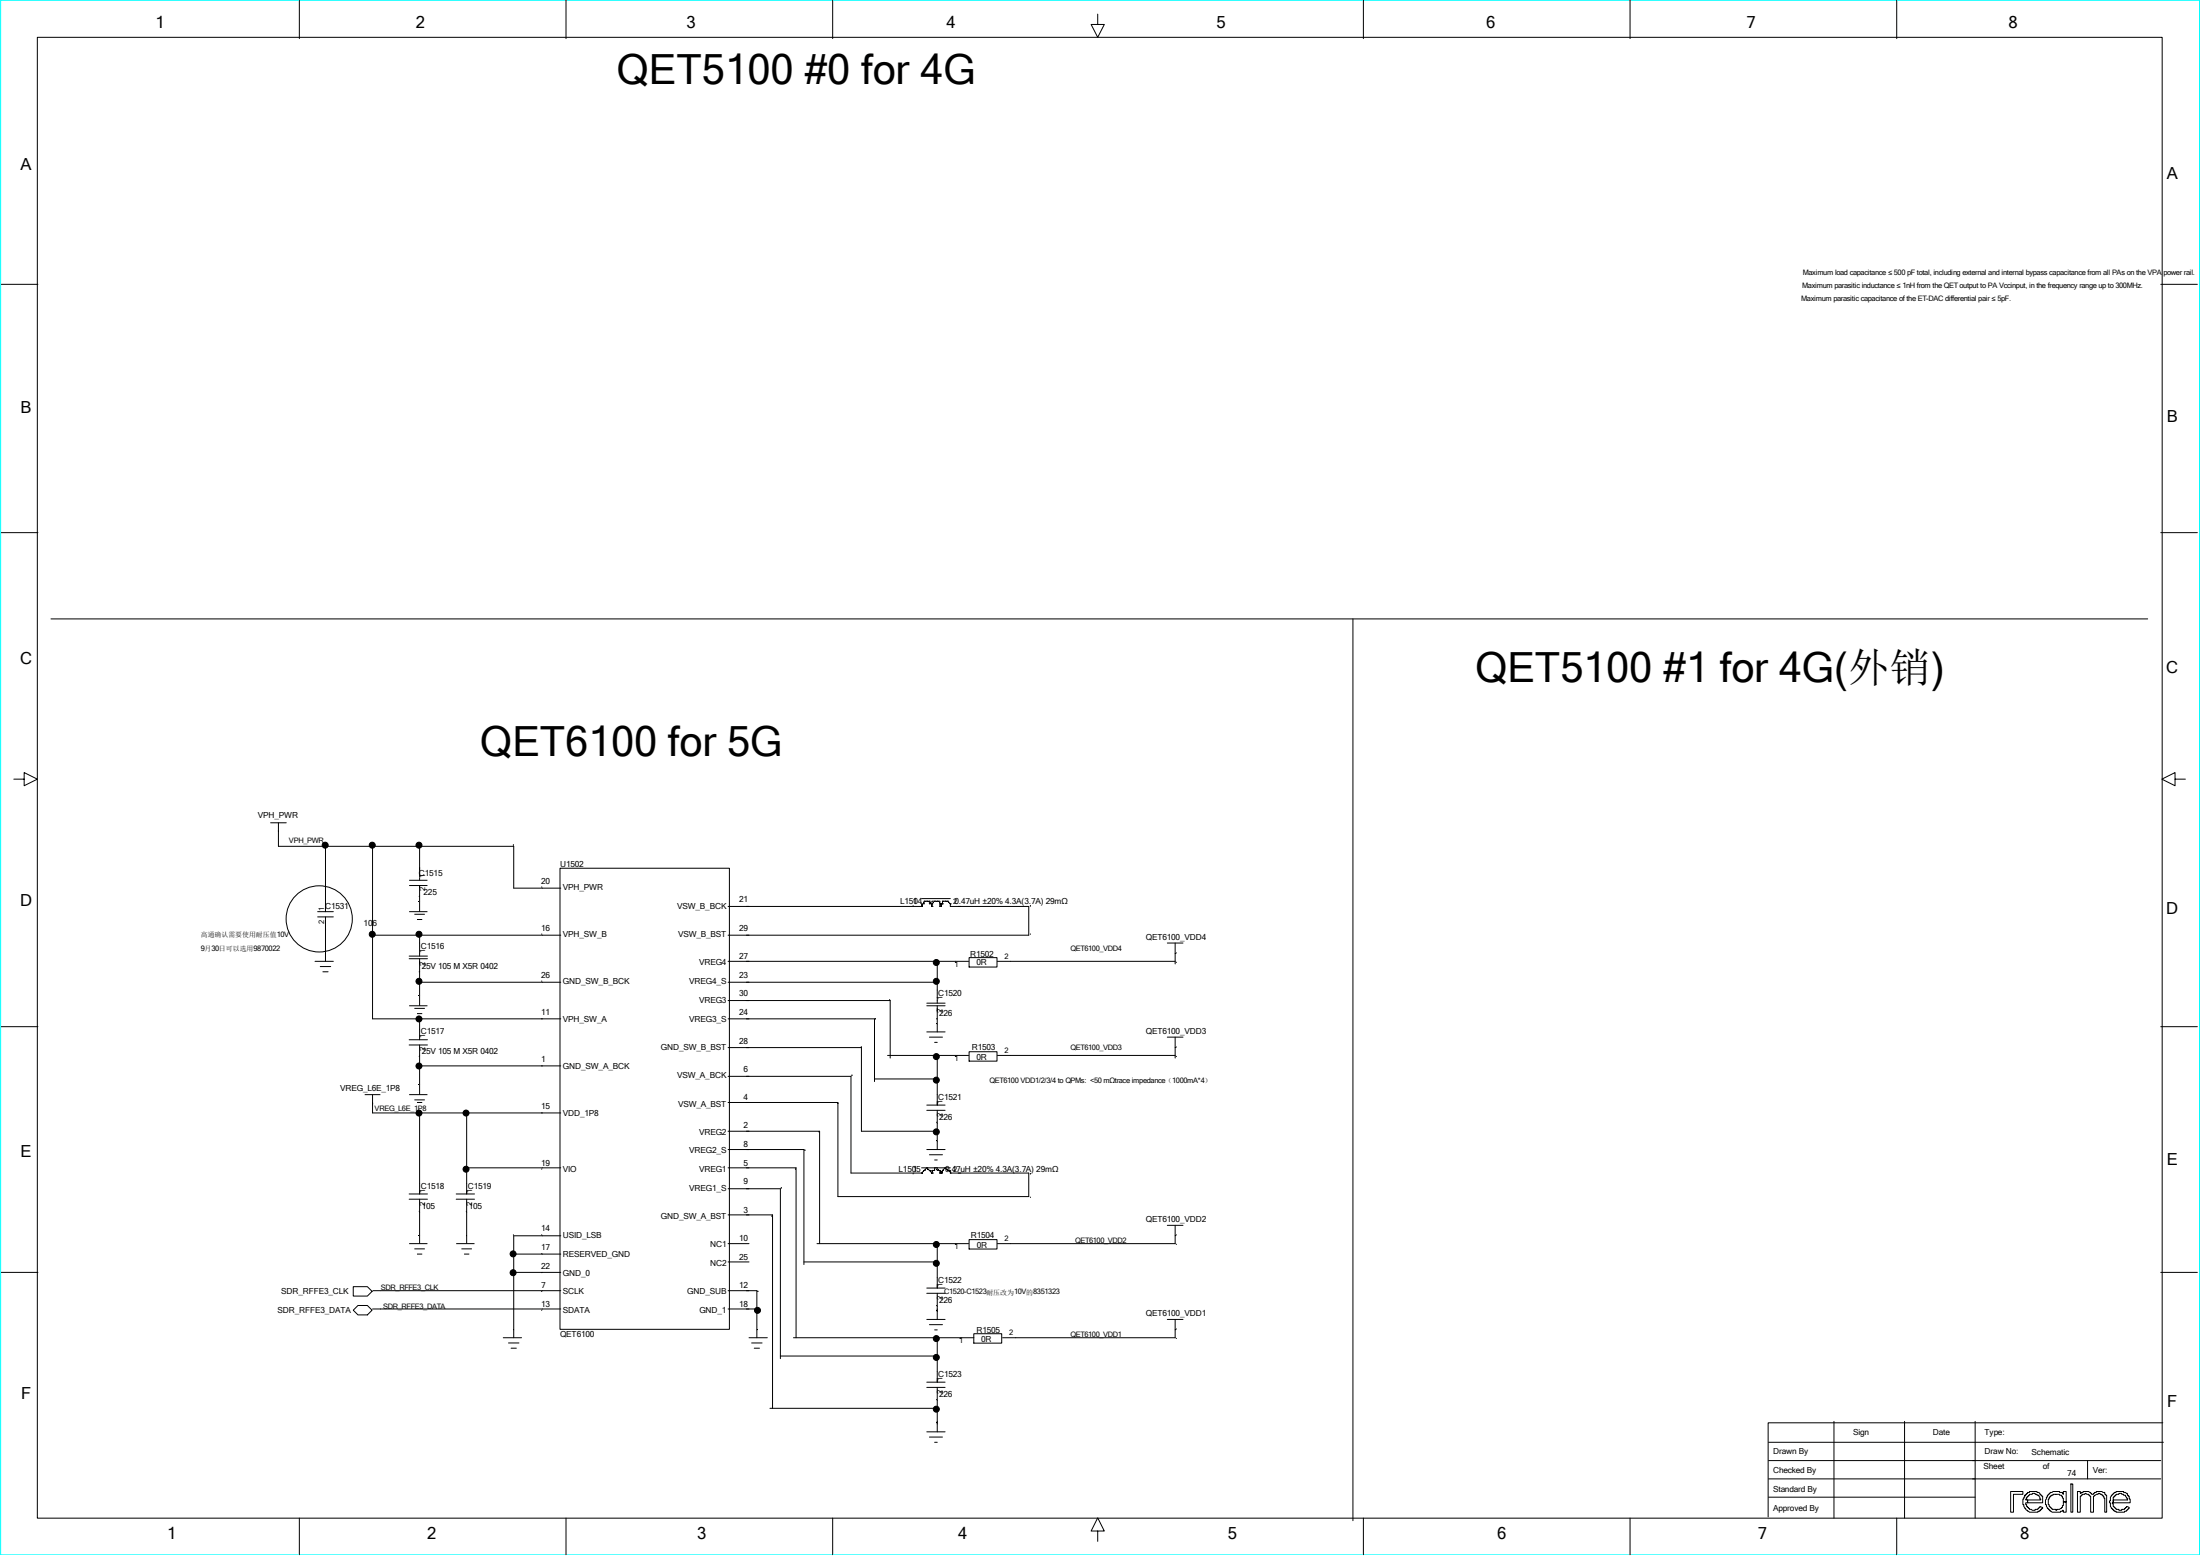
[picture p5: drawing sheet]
<svg xmlns="http://www.w3.org/2000/svg" width="297mm" height="210mm" viewBox="0 0 297 210" stroke-linecap="round" stroke-linejoin="round" font-family="sans-serif">
<path d="M.1 0h296.7v209.8h-296.7z" fill="none" stroke="#0ff" stroke-width=".13"/>
<g fill="none" stroke="#000" stroke-width=".13">
<path d="M40.4 0v5.2M76.4 0v5.2M112.4 0v5.2M184 0v5.2M220 0v5.2M255.9 0v5.2M5 5h286.8v199.9h-286.8zM148.1 1.9v1.4h.9l-.9 1.7-.9-1.7h.9M.2 38.4h4.9M291.6 38.4h4.9M.2 71.9h4.9M291.6 71.9h4.9"/>
<path d="M6.9 83.5h282.9M182.6 83.5v121.7M1.9 105.2h1.4v-.9l1.7 .9-1.7 .8v-.8M36.5 111h2.1M37.6 111v3.2h31.7v5.7h6.4M43.9 114.2v8.8M50.3 114.2v23.3h25.4M55.2 119.5h2.5M55.2 118.8h2.5M56.6 114.2v4.6M56.6 119.5v3.5M75.6 117.2h22.8v62.2h-22.8z"/>
<path d="M293.5 105.2v-.9l-1.8 .9 1.8 .8v-.8h1.4M.2 138.6h4.9M42.5 129.7h2.5M42.9 123h2.1M42.9 123.7h2.1M43.2 130.4h1.4M43.6 131.2h.7M43.9 123.7v6M50.3 126.2h25.4M55.2 123h2.5M55.2 135.7h2.5M55.2 129.4h2.5"/>
<path d="M55.2 129h2.5M55.9 123.4h1.4M55.9 136.1h1.4M56.3 124.1h.7M56.3 136.8h.7M56.6 126.2v2.8M56.6 129.4v6.3M56.6 137.5v2.8M56.6 132.6h19.1M98.2 122.3h26.2M98.2 129.7h32.5M98.2 132.6h28.3"/>
<path d="M98.2 135h21.9v7.8M98.2 137.5h19.8v8.5M124.4 122.3h.1M124.4 121.3h3.8M124.7 121.6h.1M124.7 121.6h.7M124.7 121.6v.4h-.3v.3M125.1 121.6h.1M125.1 135.7h2.4M125.1 139.3h2.4M125.1 135.4h2.4M125.4 121.6h.1"/>
<path d="M125.4 140h1.8M125.4 121.6v.4h.4M125.8 122h.1M125.8 122.3h.1M125.8 122.3v-.7h1v.7M126.1 121.6h.1M126.5 121.6h.1M126.5 129.7v5.7M126.5 135.7v3.6M126.8 122.3h.1M126.8 122h.1M127.2 121.6h.1"/>
<path d="M127.2 122h.1M127.2 121.6h.7M127.2 121.6v.4M127.2 122l-.4 .3M127.5 121.6h.1M127.9 121.6h.1M127.9 121.6l.3 .4M128.2 122h.1M128.2 122v.3h10.6v3.9h-40.6M130.8 129.2h3.7v1.3h-3.7zM134.6 129.7h24M157.5 140h2.1"/>
<path d="M157.5 127.3h2.1M158.6 127.3v2.8M158.6 140v2.8M291.6 138.6h4.9M49.2 147.7h2.1M50.3 147.7v2.5h25.4M55.2 147.7h2.5M55.2 141h2.5M55.2 140.3h2.5M55.9 148.4h1.4M56.3 148.8h.7M56.6 141v6.7"/>
<path d="M56.6 150.2v10.9M56.6 143.9h19.1M63 150.2v10.9M63 157.6h12.7M98.2 148.8h14.9v12.7h25.7v-3.2h-10.6M98.2 155.1h10.3v15.6M98.2 145.3h16.6v13h9.6M98.2 157.6h9.2v22.9M98.2 141.4h18v11.3h10.3M98.2 152.7h12.4v15.1M118 145.6h8.5M119.8 142.4h10.9"/>
<path d="M124.4 158.3h.1M124.4 157.6h3.8M124.7 158h.1M125.1 157.6h.1M125.1 155.1h2.4M125.1 149.9h2.4M125.1 149.1h2.4M125.1 157.6l.7 .7M125.1 157.6l-.7 .7M125.4 158h.1M125.4 155.8h1.8M125.8 158h.1"/>
<path d="M125.8 158.3h.1M125.8 158v.3M126.1 156.6h.4M126.1 140.7h.4M126.1 157.6v.4h-.3M126.5 142.4v6.7M126.5 149.9v5.2M126.5 157.6v.4h.3M126.8 158.3h.1M126.8 158h.1M126.8 158v.3M127.2 158h.1"/>
<path d="M127.2 158v.3h-.4M127.5 157.6h.1M127.5 157.6l.4 .4M127.5 157.6l-.3 .4M127.9 158h.1M127.9 158h.3v.3M128.2 158.3h.1M130.8 141.9h3.7v1.3h-3.7zM134.6 142.4h24M.2 171.7h4.9M47.7 173.7h1.9l.6 .6-.6 .6h-1.9zM47.7 176.8l.6-.6h1.3l.6 .6-.6 .7h-1.3z"/>
<path d="M50.3 174.2h25.4M50.3 176.7h25.4M55.2 167.8h2.5M55.2 161.8h2.5M55.2 161.1h2.5M55.9 168.5h1.4M56.3 169.3h.7M56.6 161.8v6M61.6 167.8h2.4M61.6 161.8h2.4M61.6 161.1h2.4M62.3 168.5h1.4"/>
<path d="M62.6 169.3h.7M63 161.8v6M69.3 169.3h6.4M69.3 171.7h6.4M75.7 166.8h-6.4v13.7M98.2 167.8h2.9M98.2 174.2h3.9v6.3M98.2 176.7h3.9M98.2 160.4h7.1v23M98.2 164h6v26.1M98.2 170.3h2.9M108.5 170.3h18"/>
<path d="M110.2 167.8h20.5M125.1 178.1h2.4M125.1 174.5h2.4M125.1 173.8h2.4M125.4 178.8h1.8M126.1 179.5h.4M126.5 167.8v6M126.5 174.5v3.6M130.8 167.3h3.7v1.3h-3.7zM157.5 178.1h2.1M157.5 165.4h2.1M158.6 165.4v2.4h-24"/>
<path d="M158.6 178.1v2.4h-23.3M291.6 171.7h4.9M67.9 180.5h2.5M68.6 181.2h1.4M69 182h.7M101.1 180.5h2.4M101.4 181.2h1.4M101.8 182h.7M103.9 190.1h22.6M105.3 183h21.2M107.1 180.5h24.3M125.1 193.2h2.4"/>
<path d="M125.1 187.2h2.4M125.1 186.5h2.4M125.4 193.9h1.8M126.1 194.7h.4M126.5 180.5v6M126.5 187.2v6M131.4 180h3.8v1.3h-3.8zM238.7 194.7h53.2M238.7 199.6h52.9M238.7 197.1h52.9M247.5 191.8v13.1M257 191.8v13.1"/>
<path d="M266.5 191.8v13.1M281.7 197.1v2.5M291.8 192h-53.2v12.7M40.4 204.9v4.9M76.4 204.9v4.9M112.4 204.9v4.9M148.1 206.6h.9l-.9-1.7-.9 1.7h.9v1.4M184 204.9v4.9M220 204.9v4.9M238.7 202.1h27.8M255.9 204.9v4.9M271.3 201.3h1.7v.4h-1.3v2.4h-.4z"/>
<path d="M273.2 201.8h.1v-.1l.3-.2v-.1h.3v-.1h1v.1h.2l.2 .3h.1v.1l.2 .1v.9h-2v-.4h1.8v-.1h-.1l-.2-.5h-.2v-.1h-.3v-.2h-.4v.2h-.3v.1h-.2v.1l-.2 .2v.2h-.2v.1h.3v.4h-.3v.3h.2v.2l.2 .2v.1h.2v.1h.2l.1 .1 .8-.1 .1-.2h.2v-.2l.3 .2v.1l-.2 .1-.1 .3h-.3v.1h-1.1l-.3-.1v-.2h-.1l-.2-.2h-.1l-.1-.5h-.1v-.8h.1zM276.4 201.7h.1l.1-.3h.3l.1-.1h.9v.1h.4l.1 .3v-.4h.4v1.4h-.4v-.5h-.1v-.3h-.1v-.1h-.3v-.1h-.9v.1h-.2v.1l-.3 .2v.2h-.1v.8h.1v.2h.1v.2h.2l.1 .2h.5v.1h.1v-.1h.4l.3-.1v-.1h.1v-.3h.1v-.5h.4v1.4h-.4v-.3h-.1v.2h-.3v.1h-1.1l-.3-.1-.1-.3h-.1v-.1h-.1l-.2-.3v-.2h-.1v-.7zM279.4 200.3h.3v3.8h-.3zM280.3 201.3h.4v.2h.1v-.1h.3v-.1h.8l.2 .1 .1 .3h.3l.1-.3h.3v-.1h.7l.2 .1h.2v.3l.3 .1v2.3h-.3v-1.9h-.1v-.3h-.1l-.2-.2h-.2v-.2h-.3v.2h-.2l-.3 .1v.1h-.1v2.2h-.4v-2.2h-.1l-.1-.2h-.3l-.1-.2h-.2v.2h-.3l-.2 .2h-.1v2.2h-.4zM284.9 201.8h.1v-.1l.3-.2v-.1h.2v-.1h1.1v.1l.5 .1v.3l.2 .1v.4h.1v.5h-2.2v-.4h1.9v-.2h-.2l-.1-.4-.5-.1v-.2h-.4v.2h-.4v.1h-.1v.1l-.2 .2v.7h-.2v.1h.2v.4l.2 .2v.1h.1v.1h.4v.1l.8-.1 .1-.2h.1v-.2l.4 .2v.1l-.2 .1-.2 .3h-.2v.1h-1.2v-.1h-.2v-.2h-.1l-.2-.2h-.1l-.1-.3v-.5h-.2z"/>
<circle cx="43.9" cy="114.1" r=".4"/>
<circle cx="50.2" cy="114.1" r=".4"/>
<circle cx="56.5" cy="114.1" r=".4"/>
<circle cx="43.1" cy="124" r="4.5"/>
<circle cx="50.2" cy="126.1" r=".4"/>
<circle cx="56.5" cy="126.1" r=".4"/>
<circle cx="56.5" cy="132.4" r=".4"/>
<circle cx="56.5" cy="137.5" r=".4"/>
<circle cx="126.3" cy="132.4" r=".4"/>
<circle cx="126.3" cy="129.9" r=".4"/>
<circle cx="56.5" cy="143.9" r=".4"/>
<circle cx="56.5" cy="150.2" r=".4"/>
<circle cx="62.9" cy="157.8" r=".4"/>
<circle cx="62.9" cy="150.2" r=".4"/>
<circle cx="126.3" cy="145.8" r=".4"/>
<circle cx="126.3" cy="142.6" r=".4"/>
<circle cx="126.3" cy="152.8" r=".4"/>
<circle cx="69.2" cy="169.2" r=".4"/>
<circle cx="69.2" cy="171.8" r=".4"/>
<circle cx="102.2" cy="176.8" r=".4"/>
<circle cx="126.3" cy="168" r=".4"/>
<circle cx="126.3" cy="170.5" r=".4"/>
<circle cx="126.3" cy="190.2" r=".4"/>
<circle cx="126.3" cy="183.2" r=".4"/>
<circle cx="126.3" cy="180.7" r=".4"/>
</g>
<g fill="#000">
<circle cx="43.9" cy="114.1" r=".41"/>
<circle cx="50.2" cy="114.1" r=".41"/>
<circle cx="56.5" cy="114.1" r=".41"/>
<circle cx="50.2" cy="126.1" r=".41"/>
<circle cx="56.5" cy="137.5" r=".41"/>
<circle cx="56.5" cy="132.4" r=".41"/>
<circle cx="56.5" cy="126.1" r=".41"/>
<circle cx="126.3" cy="129.9" r=".41"/>
<circle cx="126.3" cy="132.4" r=".41"/>
<circle cx="56.5" cy="143.9" r=".41"/>
<circle cx="56.5" cy="150.2" r=".41"/>
<circle cx="62.9" cy="150.2" r=".41"/>
<circle cx="62.9" cy="157.8" r=".41"/>
<circle cx="126.3" cy="152.8" r=".41"/>
<circle cx="126.3" cy="142.6" r=".41"/>
<circle cx="126.3" cy="145.8" r=".41"/>
<circle cx="69.2" cy="169.2" r=".41"/>
<circle cx="69.2" cy="171.8" r=".41"/>
<circle cx="102.2" cy="176.8" r=".41"/>
<circle cx="126.3" cy="170.5" r=".41"/>
<circle cx="126.3" cy="168" r=".41"/>
<circle cx="126.3" cy="183.2" r=".41"/>
<circle cx="126.3" cy="180.7" r=".41"/>
<circle cx="126.3" cy="190.2" r=".41"/>
</g>
<g font-size="5.6">
<text x="83.2" y="11.3">QET5100 #0 for 4G</text>
<text x="199" y="92">QET5100 #1 for 4G(外销)</text>
<text x="64.8" y="102.1">QET6100 for 5G</text>
</g>
<g font-size="2.2">
<text x="21" y="3.8">1</text>
<text x="56.1" y="3.8">2</text>
<text x="92.6" y="3.8">3</text>
<text x="127.7" y="3.8">4</text>
<text x="164.2" y="3.8">5</text>
<text x="200.6" y="3.8">6</text>
<text x="235.7" y="3.8">7</text>
<text x="271" y="3.8">8</text>
<text x="2.8" y="23">A</text>
<text x="292.4" y="24.1">A</text>
<text x="2.8" y="55.8">B</text>
<text x="292.4" y="56.9">B</text>
<text x="2.7" y="89.7">C</text>
<text x="292.3" y="90.8">C</text>
<text x="2.7" y="122.3">D</text>
<text x="292.3" y="123.4">D</text>
<text x="2.8" y="156.1">E</text>
<text x="292.4" y="157.3">E</text>
<text x="2.8" y="188.8">F</text>
<text x="292.4" y="189.9">F</text>
<text x="22.6" y="207.8">1</text>
<text x="57.7" y="207.8">2</text>
<text x="94.1" y="207.8">3</text>
<text x="129.3" y="207.8">4</text>
<text x="165.7" y="207.8">5</text>
<text x="202" y="207.8">6</text>
<text x="237.2" y="207.8">7</text>
<text x="272.6" y="207.8">8</text>
</g>
<g font-size="1.1">
<text x="34.8" y="110.4">VPH_PWR</text>
<text x="56.5" y="118.2">C1515</text>
<text x="73" y="119.2">20</text>
<text x="75.6" y="117">U1502</text>
<text x="43.9" y="122.7">C1531</text>
<text x="49.1" y="125">106</text>
<text x="57.2" y="120.8">225</text>
<text x="73" y="125.6">16</text>
<text x="76" y="120.1">VPH_PWR</text>
<text x="91.4" y="122.7">VSW_B_BCK</text>
<text x="99.7" y="125.6">29</text>
<text x="99.7" y="121.8">21</text>
<text x="121.5" y="122">L1504</text>
<text x="123.2" y="122">1</text>
<text x="56.8" y="128.1">C1516</text>
<text x="56.9" y="130.8">25V 105 M X5R 0402</text>
<text x="73" y="131.9">26</text>
<text x="76" y="126.5">VPH_SW_B</text>
<text x="91.5" y="126.5">VSW_B_BST</text>
<text x="94.3" y="130.3">VREG4</text>
<text x="99.7" y="131.9">23</text>
<text x="99.7" y="129.4">27</text>
<text x="130.9" y="129.2">R1502</text>
<text x="131.8" y="130.3">0R</text>
<text x="154.6" y="126.9">QET6100_VDD4</text>
<text x="73" y="137">11</text>
<text x="76" y="137.9">VPH_SW_A</text>
<text x="76" y="132.8">GND_SW_B_BCK</text>
<text x="93" y="132.8">VREG4_S</text>
<text x="93" y="137.9">VREG3_S</text>
<text x="94.3" y="135.4">VREG3</text>
<text x="99.7" y="137">24</text>
<text x="99.7" y="134.5">30</text>
<text x="126.6" y="134.5">C1520</text>
<text x="126.7" y="137.2">226</text>
<text x="56.8" y="139.6">C1517</text>
<text x="56.9" y="142.2">25V 105 M X5R 0402</text>
<text x="73" y="143.4">1</text>
<text x="89.2" y="141.7">GND_SW_B_BST</text>
<text x="99.7" y="140.8">28</text>
<text x="131.1" y="141.8">R1503</text>
<text x="131.8" y="143">0R</text>
<text x="154.6" y="139.6">QET6100_VDD3</text>
<text x="45.9" y="147.3">VREG_L6E_1P8</text>
<text x="73" y="149.7">15</text>
<text x="76" y="144.3">GND_SW_A_BCK</text>
<text x="91.4" y="145.5">VSW_A_BCK</text>
<text x="91.5" y="149.3">VSW_A_BST</text>
<text x="100.3" y="148.5">4</text>
<text x="100.3" y="144.6">6</text>
<text x="126.6" y="148.5">C1521</text>
<text x="76" y="150.6">VDD_1P8</text>
<text x="93" y="155.7">VREG2_S</text>
<text x="94.3" y="153.2">VREG2</text>
<text x="100.3" y="154.8">8</text>
<text x="100.3" y="152.3">2</text>
<text x="126.7" y="151.1">226</text>
<text x="56.8" y="160.5">C1518</text>
<text x="63.1" y="160.5">C1519</text>
<text x="73" y="157.3">19</text>
<text x="76" y="158.2">VIO</text>
<text x="93" y="160.7">VREG1_S</text>
<text x="94.3" y="158.2">VREG1</text>
<text x="100.3" y="159.8">9</text>
<text x="100.3" y="157.3">5</text>
<text x="121.3" y="158.2">L1505</text>
<text x="123.2" y="158.2">1</text>
<text x="127.5" y="158.2">0.47uH ±20% 4.3A(3.7A) 29mΩ</text>
<text x="56.9" y="163.1">105</text>
<text x="63.3" y="163.1">105</text>
<text x="73" y="166.2">14</text>
<text x="76" y="167.1">USID_LSB</text>
<text x="89.2" y="164.5">GND_SW_A_BST</text>
<text x="99.7" y="167.5">10</text>
<text x="100.3" y="163.7">3</text>
<text x="131" y="167.1">R1504</text>
<text x="154.6" y="164.9">QET6100_VDD2</text>
<text x="73" y="173.8">7</text>
<text x="73" y="171.3">22</text>
<text x="73" y="168.7">17</text>
<text x="76" y="169.6">RESERVED_GND</text>
<text x="76" y="172.2">GND_0</text>
<text x="95.8" y="168.4">NC1</text>
<text x="95.8" y="170.9">NC2</text>
<text x="99.7" y="173.8">12</text>
<text x="99.7" y="170">25</text>
<text x="126.6" y="173.2">C1522</text>
<text x="131.8" y="168.4">0R</text>
<text x="37.4" y="177.2">SDR_RFFE3_DATA</text>
<text x="37.9" y="174.7">SDR_RFFE3_CLK</text>
<text x="73" y="176.4">13</text>
<text x="76" y="174.7">SCLK</text>
<text x="76" y="177.2">SDATA</text>
<text x="92.7" y="174.7">GND_SUB</text>
<text x="94.4" y="177.2">GND_1</text>
<text x="99.7" y="176.4">18</text>
<text x="126.7" y="175.8">226</text>
<text x="131.8" y="179.9">R1505</text>
<text x="154.6" y="177.6">QET6100_VDD1</text>
<text x="75.6" y="180.4">QET6100</text>
<text x="126.6" y="185.9">C1523</text>
<text x="132.4" y="181.1">0R</text>
<text x="126.7" y="188.6">226</text>
<text x="239.3" y="196.3">Drawn By</text>
<text x="250" y="193.7">Sign</text>
<text x="260.8" y="193.7">Date</text>
<text x="267.8" y="193.7">Type:</text>
<text x="267.8" y="196.3">Draw No:</text>
<text x="274.1" y="196.4">Schematic</text>
<text x="239.3" y="198.8">Checked By</text>
<text x="239.3" y="201.3">Standard By</text>
<text x="239.3" y="203.9">Approved By</text>
<text x="267.7" y="198.3">Sheet</text>
<text x="275.7" y="198.3">of</text>
<text x="279" y="199.2">74</text>
<text x="282.4" y="198.8">Ver:</text>
</g>
<g font-size="1">
<text x="243.1" y="40.7">Maximum parasitic capacitance of the ET-DAC differential pair ≤ 5pF.</text>
<text x="243.2" y="38.8">Maximum parasitic inductance ≤ 1nH from the QET output to PA Vccinput, in the frequency range up to 300MHz.</text>
<text x="243.3" y="37.1">Maximum load capacitance ≤ 500 pF total, including external and internal bypass capacitance from all PAs on the VPA power rail.</text>
<text x="39" y="113.8">VPH_PWR</text>
<text x="57.4" y="118.5" transform="rotate(-90 57.4 118.5)">1</text>
<text x="43.7" y="124.7" transform="rotate(-90 43.7 124.7)">2</text>
<text x="43.7" y="122.9" transform="rotate(-90 43.7 122.9)">1</text>
<text x="57.4" y="120.2" transform="rotate(-90 57.4 120.2)">2</text>
<text x="128.6" y="122">20.47uH ±20% 4.3A(3.7A) 29mΩ</text>
<text x="27.1" y="128.4">9月30日可以选用9870022</text>
<text x="57.4" y="130.4" transform="rotate(-90 57.4 130.4)">2</text>
<text x="57.4" y="128.6" transform="rotate(-90 57.4 128.6)">1</text>
<text x="128.8" y="130.5">1</text>
<text x="135.5" y="129.4">2</text>
<text x="144.5" y="128.4">QET6100_VDD4</text>
<text x="127.2" y="136.7" transform="rotate(-90 127.2 136.7)">2</text>
<text x="127.2" y="135" transform="rotate(-90 127.2 135)">1</text>
<text x="57.4" y="141.8" transform="rotate(-90 57.4 141.8)">2</text>
<text x="57.4" y="140.1" transform="rotate(-90 57.4 140.1)">1</text>
<text x="128.8" y="143.2">1</text>
<text x="135.5" y="142.1">2</text>
<text x="144.5" y="141.7">QET6100_VDD3</text>
<text x="50.6" y="150">VREG_L6E_1P8</text>
<text x="127.2" y="149" transform="rotate(-90 127.2 149)">1</text>
<text x="133.5" y="146.2">QET6100 VDD1/2/3/4 to QPMs: &lt;50 mΩtrace impedance（1000mA*4）</text>
<text x="127.2" y="150.7" transform="rotate(-90 127.2 150.7)">2</text>
<text x="57.4" y="161" transform="rotate(-90 57.4 161)">1</text>
<text x="63.7" y="161" transform="rotate(-90 63.7 161)">1</text>
<text x="128.6" y="158.2">2</text>
<text x="57.4" y="162.7" transform="rotate(-90 57.4 162.7)">2</text>
<text x="63.7" y="162.7" transform="rotate(-90 63.7 162.7)">2</text>
<text x="135.5" y="167.5">2</text>
<text x="145.1" y="167.7">QET6100_VDD2</text>
<text x="127.2" y="173.7" transform="rotate(-90 127.2 173.7)">1</text>
<text x="128.8" y="168.6">1</text>
<text x="51.4" y="174.1">SDR_RFFE3_CLK</text>
<text x="51.7" y="176.6">SDR_RFFE3_DATA</text>
<text x="127.2" y="175.4" transform="rotate(-90 127.2 175.4)">2</text>
<text x="127.4" y="174.7">C1520-C1523耐压改为10V的8351323</text>
<text x="129.4" y="181.3">1</text>
<text x="136.2" y="180.2">2</text>
<text x="144.5" y="180.4">QET6100_VDD1</text>
<text x="127.2" y="188.1" transform="rotate(-90 127.2 188.1)">2</text>
<text x="127.2" y="186.4" transform="rotate(-90 127.2 186.4)">1</text>
</g>
<text font-size=".9" x="27.1" y="126.5">高通确认需要使用耐压值10V</text>
</svg>
